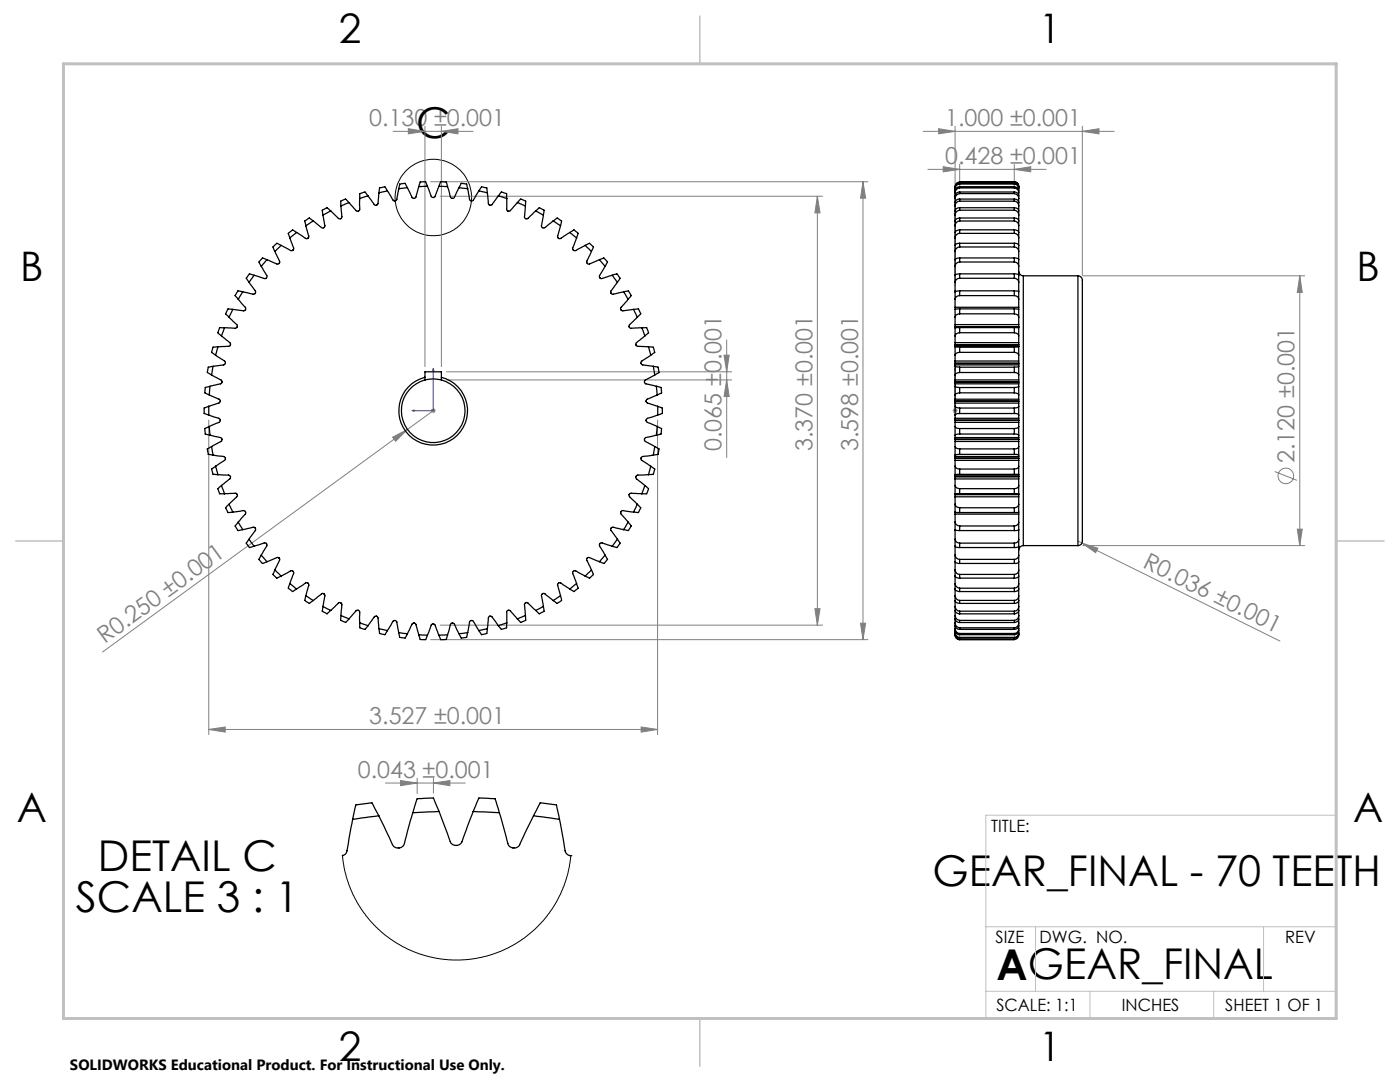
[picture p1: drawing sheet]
<svg xmlns="http://www.w3.org/2000/svg" width="279mm" height="216mm" viewBox="0 0 279 216" stroke-linecap="round" stroke-linejoin="round" font-family="sans-serif">
<g fill="none" stroke="#808080" stroke-width=".2">
<path d="M78.5 26.2h15.9M81.5 25.7l3.3 .5-3.3 .5zM84.8 25.2v48M85.9 36.3h87.3M87.8 39.2h76.3M88.1 26.2l3.3-.5v1zM88.1 25.2v48M163.1 39.2v85.5M163.1 39.2l.6 3.3h-1.1zM172.2 36.3v91.3M172.2 36.3l.6 3.2h-1.1zM184.3 26.2h38.1"/>
<path d="M185.2 33.8h23.6M187.3 25.7l3.3 .5-3.3 .5zM188.2 33.3l3.3 .5-3.3 .5zM190.6 25.2v31.8M191.5 32.8v4.5M202.4 33.8l3.3-.5v1zM202.4 32.8v4.5M216 26.2l3.3-.5v1zM216 25.2v29.8M216.1 55h44.3M259.4 55v53.9M259.4 55l.5 3.3h-1z"/>
<path d="M89.1 75.8h56.9M89.1 74.2h56.9M144.5 70.9h1l-.5 3.3zM145 67.8v23.5M145 75.8l.5 3.3h-1zM41.7 83.8v62.8M78.4 87.2l2.9-1.5-2.3 2.4zM81.3 85.7l-60.8 44.4M85.9 82h1.1M86.1 81.6l.7 .7M86.5 82l-5.2 3.7M86.5 81.5v.9"/>
<path d="M86.8 81.6l-.7 .7M131.2 83.8v62.8M190.1 82h1M190.3 81.6l.7 .7M190.6 81.5v.9M191 81.6l-.7 .7M254.4 94.1l4.4 1.7M215.1 108l.8 .4M215.9 108.4l3.2 1-.4 .9zM215.9 108.4l39.5 19.5M216.1 108.9h44.3M258.9 105.6h1l-.5 3.3z"/>
<path d="M85.9 127.6h87.3M87.8 124.7h76.3M162.6 121.5h1.1l-.6 3.2zM171.7 124.4h1.1l-.6 3.2zM41.7 145.6l3.2-.5v1zM41.7 145.6h89.5M76.9 156.2h16M79.9 155.8l3.4 .4-3.4 .6zM83.3 155.3v3.1M86.5 156.2l3.3-.4v1zM86.5 155.3v2.9M128 145.1l3.2 .5-3.2 .5z"/>
<circle cx="256.6" cy="95" r="1.56"/>
</g>
<circle cx="86.5" cy="39.4" r="7.6" fill="none" stroke="#000" stroke-width=".2"/>
<path d="M86.5 73.5l.1 .4h-.2zM86.5 73.5v8.5h-4.3M190.6 73.5v.4v-.4M190.6 73.5v8.5M82.2 82l.5-.2v.3zM190.6 81.8v.3zM190.6 82h.1" fill="none" stroke="#00f" stroke-width=".2"/>
<path d="M266.7 153.3v49.9h-240M266.7 162.7h-70v40.5M196.7 184.9h70M196.7 197.8h70M206.7 184.9v12.9M217.5 197.8v5.4M242.2 197.8v5.4M252.2 184.9v12.9" fill="none" stroke="#c0c0c0" stroke-width=".2"/>
<path d="M139.7 3.2v9.5M3.1 107.9h9.6M266.7 107.9h9.5M139.7 203.2v9.6" fill="none" stroke="#c0c0c0" stroke-width=".3"/>
<path d="M12.7 12.7h254v190.5h-254z" fill="none" stroke="#c0c0c0" stroke-width=".6"/>
<g fill="#00f">
<path d="M190.6 81.8v.3zM190.6 73.5v.4z"/>
<path d="M82.2 82l.5 .1v-.3zM86.5 73.5l-.1 .4h.2z"/>
</g>
<g fill="#808080">
<path d="M78.4 87.2l2.9-1.5-2.3 2.4z"/>
<path d="M215.9 108.4l3.2 1-.4 .9z"/>
<path d="M128 145.1l3.2 .5-3.2 .5zM41.7 145.6l3.2-.5v1zM86.5 156.2l3.3-.4v1zM79.9 155.8l3.4 .4-3.4 .6z"/>
<path d="M188.2 33.3l3.3 .5-3.3 .5zM202.4 33.8l3.3-.5v1z"/>
<path d="M88.1 26.2l3.3-.5v1zM81.5 25.7l3.3 .5-3.3 .5z"/>
<path d="M145 75.8l.5 3.3h-1zM144.5 70.9h1l-.5 3.3z"/>
<path d="M259.4 55l.5 3.3h-1zM258.9 105.6h1l-.5 3.3zM172.2 36.3l.6 3.2h-1.1zM171.7 124.4h1.1l-.6 3.2zM163.1 39.2l.6 3.3h-1.1zM162.6 121.5h1.1l-.6 3.2z"/>
<path d="M187.3 25.7l3.3 .5-3.3 .5zM216 26.2l3.3-.5v1z"/>
</g>
<g fill="none" stroke="#000" stroke-width=".25">
<path d="M71.8 39.6v2.1a.43 .43 0 0 1-.3 .4 .43 .43 0 0 1-.5-.1l-1.4-1.6M73.4 39.1l-.3-.5a.57 .57 0 0 0-.9-.1l-.4 .1v1M73.4 39.1l-1.6 .5M75.6 38.5l-.1 2.1a.44 .44 0 0 1-.4 .4 .44 .44 0 0 1-.4-.2l-1.3-1.7M77.3 38.1l-.3-.5a.66 .66 0 0 0-1-.2l-.3 .1-.1 1M77.3 38.1l-1.7 .4M79.6 37.7l-.3 1.6a.62 .62 0 0 1-.3 .7l-.3 .1-.2-.1-1.2-1.9M81.3 37.5l-.3-.6a.54 .54 0 0 0-.8-.2h-.4l-.2 1M81.3 37.5l-1.7 .2M83.6 37.3l-.6 2a.43 .43 0 0 1-.4 .3 .43 .43 0 0 1-.4-.2l-.9-1.9M85.3 37.2l-.2-.5a.61 .61 0 0 0-1-.4h-.2l-.3 1M85.3 37.2l-1.7 .1"/>
<path d="M85.3 37.2l.7 2a.46 .46 0 0 0 .9 0l.7-2M87.6 37.2l1.7 .1M87.6 37.2l.1-.4a.66 .66 0 0 1 1.1-.5h.2l.3 1M89.3 37.3l.6 2a.46 .46 0 0 0 .8 .1l.9-1.9M91.6 37.5l.2-.4a.65 .65 0 0 1 1.1-.4h.2l.2 1M91.6 37.5l1.7 .2M93.3 37.7l.3 1.6a.62 .62 0 0 0 .3 .7l.3 .1 .2-.1 1.2-1.9M95.6 38.1l.2-.4a.67 .67 0 0 1 1.1-.3l.3 .1 .1 1M95.6 38.1l1.7 .4M97.3 38.5l.2 2.1a.44 .44 0 0 0 .7 .2l1.2-1.7M99.4 39.1l.3-.3a.67 .67 0 0 1 1.1-.2h.3v1M99.4 39.1l1.7 .5"/>
<path d="M101.1 39.6v1.6a.69 .69 0 0 0 .2 .9h.5l1.5-1.7M190.6 39.6v.8M190.6 39.1v.5M190.6 38.5v.6M190.6 38.1v.4M190.6 37.7v.4M190.6 37.2v.1M190.6 37.3v.1M191.5 39.7v.4M191.5 39.7a.79 .79 0 0 0-.9 .7M191.5 38.6a1.01 1.01 0 0 0-.9 1M191.5 38.3v.3"/>
<path d="M191.5 38.3a.84 .84 0 0 0-.9 .8M191.5 37.5a1.01 1.01 0 0 0-.9 1M191.5 37.3v.2M191.5 37.3a.91 .91 0 0 0-.9 .8M191.5 36.7a.94 .94 0 0 0-.9 1M191.5 36.6v.1M191.5 36.6a.99 .99 0 0 0-.9 1.1M191.5 39.7h10.9M191.5 38.6h10.9M191.5 38.3h10.9M191.5 37.5h10.9M191.5 37.3h10.9"/>
<path d="M191.5 36.7h10.9M191.5 36.6h10.9M191.5 36.3h10.9M202.4 39.7v.4M202.4 39.7a.76 .76 0 0 1 .9 .7M202.4 38.6l.1 .1a.91 .91 0 0 1 .8 .9M202.4 38.3v.3M202.4 38.3a.82 .82 0 0 1 .9 .8M202.4 37.5h.1a.92 .92 0 0 1 .8 1M202.4 37.3v.2M202.4 37.3a.88 .88 0 0 1 .9 .8M202.4 36.7a.91 .91 0 0 1 .9 1"/>
<path d="M202.4 36.6v.1M202.4 36.6a.99 .99 0 0 1 .9 1.1M202.4 36.3h-10.9a.94 .94 0 0 0-.9 1M202.4 36.3h.1a.91 .91 0 0 1 .8 1M202.4 36.3h.1M202.4 36.3a.88 .88 0 0 1 .9 1M203.3 39.6v.8M203.3 39.1v.5M203.3 38.5v.6M203.3 38.1v.4M203.3 37.7v.4M203.3 37.3v.1"/>
<path d="M47.6 59.7l1.4 1.6a.44 .44 0 0 1 0 .5 .44 .44 0 0 1-.4 .2l-2.1-.3M48.4 58.2l-.5-.1a.69 .69 0 0 0-.8 .6l-.2 .3 .7 .7M48.4 58.2l-.8 1.5M49.7 56.3l1.2 1.7a.44 .44 0 0 1 0 .5 .44 .44 0 0 1-.4 .2l-2.1-.5M50.7 54.9l-.5-.1a.62 .62 0 0 0-.9 .5l-.2 .2 .6 .8M50.7 54.9l-1 1.4M52.1 53.1l1.1 1.9a.42 .42 0 0 1 0 .4 .42 .42 0 0 1-.5 .2l-2-.7M53.3 51.8l-.5-.2a.64 .64 0 0 0-.9 .5l-.2 .2 .4 .8M53.3 51.8l-1.2 1.3M54.9 50.2l.9 1.9a.43 .43 0 0 1-.1 .5 .43 .43 0 0 1-.5 .1l-1.9-.9M56.1 49l-.5-.3a.68 .68 0 0 0-1 .4l-.1 .2 .4 .9M56.1 49l-1.2 1.2"/>
<path d="M57.9 47.5l.5 1.5a.7 .7 0 0 1 .2 .8l-.6 .2-1.9-1M59.2 46.4l-.5-.3a.59 .59 0 0 0-.8 .2l-.4 .3 .4 .9M59.2 46.4l-1.3 1.1M61 45l.6 2.1a.45 .45 0 0 1-.2 .4 .45 .45 0 0 1-.4 .1l-1.8-1.2M62.5 44.1l-.4-.4a.56 .56 0 0 0-1 .2l-.3 .2 .2 .9M62.5 44.1l-1.5 .9M64.5 42.9l.3 2.1a.42 .42 0 0 1-.2 .4 .42 .42 0 0 1-.4 0l-1.7-1.3M66 42.1l-.2-.2a.72 .72 0 0 0-1.2-.1l-.3 .1 .2 1M66 42.1l-1.5 .8M68.1 41.1l.1 2.1a.42 .42 0 0 1-.2 .4 .42 .42 0 0 1-.5 0l-1.5-1.5M69.6 40.4l-.3-.4a.61 .61 0 0 0-1.1 0l-.2 .1 .1 1M69.6 40.4l-1.5 .7"/>
<path d="M103.3 40.4l.2-.3a.66 .66 0 0 1 1.2-.1l.2 .1-.1 1M103.3 40.4l1.5 .7M104.8 41.1l-.1 2.1a.42 .42 0 0 0 .2 .4 .42 .42 0 0 0 .5 0l1.5-1.5M106.9 42.1l.3-.3a.69 .69 0 0 1 1.2 0l.2 .1-.2 1M106.9 42.1l1.5 .8M108.4 42.9l-.3 2.1a.46 .46 0 0 0 .7 .4l1.6-1.3M110.4 44.1l.3-.2a.65 .65 0 0 1 1.2 .1l.2 .1-.2 .9M110.4 44.1l1.5 .9M111.9 45l-.6 2.1a.41 .41 0 0 0 .1 .5 .41 .41 0 0 0 .5 0l1.8-1.2M113.7 46.4l.8-.5 .4 .2a.61 .61 0 0 1 .4 .5 .61 .61 0 0 1-.2 .6v.3M113.7 46.4l1.4 1.1M115.1 47.5l-.8 2a.44 .44 0 0 0 .1 .4 .44 .44 0 0 0 .5 .1l1.9-1"/>
<path d="M116.8 49l.3-.2a.71 .71 0 0 1 1.2 .3l.1 .2-.4 .9M116.8 49l1.2 1.2M118 50.2l-.9 1.9a.42 .42 0 0 0 .1 .5 .42 .42 0 0 0 .5 .1l1.9-.9M119.6 51.8l.4-.1a.7 .7 0 0 1 1.1 .4l.1 .2-.4 .8M119.6 51.8l1.2 1.3M120.8 53.1l-1.1 1.9a.42 .42 0 0 0 0 .4 .42 .42 0 0 0 .5 .2l2-.7M122.2 54.9l.4-.1a.71 .71 0 0 1 1 .5l.2 .2-.6 .8M122.2 54.9l1 1.4M123.2 56.3l-1.2 1.7a.43 .43 0 0 0-.1 .5 .43 .43 0 0 0 .5 .2l2.1-.5M124.5 58.2l.3-.1a.71 .71 0 0 1 1 .6l.2 .3-.7 .7M124.5 58.2l.8 1.5M125.3 59.7l-1.3 1.6a.43 .43 0 0 0-.1 .5 .43 .43 0 0 0 .4 .2l2.1-.3"/>
<path d="M190.6 59.7v1.6M190.6 58.2v1.5M190.6 56.3v1.9M190.6 53.1v1.9M190.6 51.8v1.3M190.6 50.2v1.6M190.6 49v1.2M190.6 47.5v1.5M190.6 46.4v1.1M190.6 45v1.4M190.6 44.1v.9M190.6 42.9v1.2"/>
<path d="M190.6 42.1v.8M190.6 40.4v.7M190.6 41.1v1M191.5 59a.88 .88 0 0 0-.9 .7M191.5 58v1M191.5 58l-.9 .2M191.5 55.5a.87 .87 0 0 0-.9 .8M191.5 54.6v.9M191.5 54.6l-.6 .1a.96 .96 0 0 0-.3 1.1v.5M191.5 52.3a.94 .94 0 0 0-.9 .8M191.5 51.5v.8M191.5 51.5l-.6 .1-.3 .2"/>
<path d="M191.5 49.3a.94 .94 0 0 0-.9 .9M191.5 48.5v.8M191.5 48.5l-.6 .1-.3 .4M191.5 46.6a.94 .94 0 0 0-.9 .9M191.5 45.9v.7M191.5 45.9l-.6 .1-.3 .4M191.5 44.1a.94 .94 0 0 0-.9 .9M191.5 43.5v.6M191.5 43.5a.83 .83 0 0 0-.9 .6M191.5 41.9a1.01 1.01 0 0 0-.9 1M191.5 41.5v.4M191.5 41.5a.81 .81 0 0 0-.9 .6"/>
<path d="M191.5 40.1a.94 .94 0 0 0-.9 1M191.5 59h10.9M191.5 58h10.9M191.5 55.5h10.9M191.5 54.6h10.9M191.5 52.3h10.9M191.5 51.5h10.9M191.5 49.3h10.9M191.5 48.5h10.9M191.5 46.6h10.9M191.5 45.9h10.9M191.5 44.1h10.9"/>
<path d="M191.5 43.5h10.9M191.5 41.9h10.9M191.5 41.5h10.9M191.5 40.1h10.9M202.4 59h.1a.78 .78 0 0 1 .8 .7M202.4 58v1M202.4 58l.8 .1 .1 .1M202.4 55.5h.1a.85 .85 0 0 1 .8 .8M202.4 54.6v.9M202.4 54.6a.63 .63 0 0 1 .8 .1 .63 .63 0 0 1 .1 .8v.8M202.4 52.3h.1a.84 .84 0 0 1 .8 .8M202.4 51.5v.8"/>
<path d="M202.4 51.5l.8 .1 .1 .2M202.4 49.3h.1a.91 .91 0 0 1 .8 .9M202.4 48.5v.8M202.4 48.5l.6 .1 .3 .4M202.4 46.6h.1a.85 .85 0 0 1 .8 .9M202.4 45.9v.7M202.4 45.9h.3a.55 .55 0 0 1 .6 .5M202.4 44.1h.1a.91 .91 0 0 1 .8 .9M202.4 43.5v.6M202.4 43.5h.3a.6 .6 0 0 1 .6 .6M202.4 41.9h.1a.92 .92 0 0 1 .8 1M202.4 41.5v.4"/>
<path d="M202.4 41.5a.77 .77 0 0 1 .9 .6M202.4 40.1a.91 .91 0 0 1 .9 1M203.3 54.1a.97 .97 0 0 0 .9 .9M203.3 58.2v1.5M203.3 59.7v1.6M203.3 56.3v1.9M203.3 51.8v1.3M203.3 53.1v1.9M203.3 50.2v1.6M203.3 49v1.2M203.3 46.4v1.1M203.3 47.5v1.5"/>
<path d="M203.3 45v1.4M203.3 44.1v.9M203.3 42.1v.8M203.3 42.9v1.2M203.3 40.4v.7M203.3 41.1v1M204.2 55v53.9M204.2 55h10.9M215.1 55a1.07 1.07 0 0 1 .9 1.6v50.3a2.06 2.06 0 0 1-.4 1.8l-.5 .2M215.1 55v53.9M41.8 78.8l1.9 .9a.42 .42 0 0 1 .3 .4 .42 .42 0 0 1-.3 .3l-2 .7M41.9 77.1l-.5 .1a.65 .65 0 0 0-.5 .9v.3l.9 .4"/>
<path d="M41.9 77.1l-.1 1.7M42.2 74.8l1.9 1a.42 .42 0 0 1 .2 .4 .42 .42 0 0 1-.3 .4l-2.1 .5M42.5 73.1l-.5 .1a.62 .62 0 0 0-.6 .8v.3l.8 .5M42.5 73.1l-.3 1.7M43 70.9l1.1 .7a1.03 1.03 0 0 1 .9 .7v.2l-.3 .3-2.2 .3M43.5 69.2l-.6 .1a.53 .53 0 0 0-.6 .6l-.1 .4 .8 .6M43.5 69.2l-.5 1.7M44.2 67l1.7 1.4a.41 .41 0 0 1 .1 .4 .41 .41 0 0 1-.4 .3l-2.1 .1M44.8 65.4h-.6a.52 .52 0 0 0-.6 .6l-.1 .4 .7 .6M44.8 65.4l-.6 1.6M45.7 63.3l1.5 1.5a.43 .43 0 0 1 .1 .4 .43 .43 0 0 1-.3 .3l-2.2-.1M46.5 61.7h-.6a.55 .55 0 0 0-.7 .5l-.2 .4 .7 .7"/>
<path d="M46.5 61.7l-.8 1.6M84.8 75.8a6.4 6.4 0 0 0-3.6 9.8 6.4 6.4 0 0 0 10.5 0 6.4 6.4 0 0 0-3.6-9.8M84.8 75.3a6.9 6.9 0 0 0-4 10.5 6.9 6.9 0 0 0 11.3 0 6.9 6.9 0 0 0-4-10.5M84.8 75.3v.5M84.8 75.8a6.5 6.5 0 0 1 3.3 0M84.8 75.3v-1.1h3.3v1.1M88.1 75.3v.5M126.4 61.7h.7a.52 .52 0 0 1 .6 .5l.2 .4-.7 .7M126.4 61.7l.8 1.6M127.2 63.3l-1.5 1.5a.43 .43 0 0 0-.1 .5 .43 .43 0 0 0 .4 .2l2.1-.1M128.1 65.4h.4a.67 .67 0 0 1 .9 .7v.3l-.7 .6M128.1 65.4l.6 1.6"/>
<path d="M128.7 67l-1.7 1.4a.44 .44 0 0 0 .3 .7l2.1 .1M129.4 69.2h.4a.68 .68 0 0 1 .8 .9l.1 .2-.8 .6M129.4 69.2l.5 1.7M129.9 70.9l-1.3 .9a.65 .65 0 0 0-.7 .6l.3 .4 2.2 .3M130.4 73.1l.4 .1a.57 .57 0 0 1 .5 .1 .57 .57 0 0 1 .1 .6l.1 .4-.8 .5M130.4 73.1l.3 1.7M130.7 74.8l-1.9 1a.45 .45 0 0 0 .1 .8l2.1 .5M131 77.1l.4 .1a.72 .72 0 0 1 .6 .9v.3l-.8 .4M131 77.1l.2 1.7M131.2 78.8l-2 .9a.42 .42 0 0 0-.3 .4 .42 .42 0 0 0 .3 .3l2 .7M190.6 78.8v.9M190.6 77.1v1.7"/>
<path d="M190.6 77.1l.9 .2M190.6 76.6v.5M190.6 74.8v1M190.6 73.1v1.7M190.6 73.1l.9 .2M190.6 72.8v.3M190.6 70.9v1.1M190.6 69.2l.9 .1M190.6 69.2v1.7M190.6 69.1v.1M190.6 67v1.4M190.6 65.4v1.6"/>
<path d="M190.6 79.7v.3M190.6 76.3v.3M190.6 75.8v.4M190.6 76.2v.1M190.6 72.5v.3M190.6 72v.5M190.6 63.3v1.5M190.6 72.5h.1M190.6 61.7v1.6M190.6 68.8v.3M190.6 68.4v.4M190.6 68.8h.1"/>
<path d="M190.6 65.3v.1M190.6 64.8v.4M190.6 65.2v.1M190.6 61.3v.4M190.6 79.7h12.7M190.6 76.6h12.7M190.6 75.8h12.7M190.6 72.8h12.7M190.6 72h12.7M190.6 69.1h12.7M190.6 68.4h12.7M190.6 76.3h12.7"/>
<path d="M190.6 76.2h12.7M190.6 72.5h12.7M190.6 64.8h12.7M190.6 68.8h12.7M190.6 61.3h12.7M190.6 65.3h12.7M190.6 65.2h12.7M191.5 78.4l-.7 .2-.2 .2M191.5 77.3v1.1M191.5 74.3l-.7 .2-.2 .3M191.5 73.3v1M191.5 70.3l-.5 .1-.4 .5"/>
<path d="M191.5 69.3v1M191.5 66.4l-.7 .3-.2 .3M191.5 65.4v1M191.5 65.4h-.9M191.5 62.6l-.3 .1a.73 .73 0 0 0-.6 .6M191.5 61.6v1M191.5 61.6l-.9 .1M191.5 78.4h10.9M191.5 77.3h10.9M191.5 74.3h10.9M191.5 73.3h10.9M191.5 70.3h10.9"/>
<path d="M191.5 69.3h10.9M191.5 66.4h10.9M191.5 65.4h10.9M191.5 62.6h10.9M191.5 61.6h10.9M202.4 78.4l.7 .1 .2 .3M202.4 77.3v1.1M202.4 74.3h.1a.72 .72 0 0 1 .8 .5M202.4 73.3v1M202.4 70.3h.1a.77 .77 0 0 1 .8 .6M202.4 69.3v1M202.4 66.4h.1a.82 .82 0 0 1 .8 .6"/>
<path d="M202.4 65.4v1M202.4 65.4h.9M202.4 62.6h.1a.79 .79 0 0 1 .8 .7M202.4 61.6v1M202.4 61.6l.9 .1M203.3 78.8v.9M203.3 77.1v1.7M203.3 77.1l-.9 .2M203.3 76.6v.5M203.3 74.8v1M203.3 73.1v1.7M203.3 73.1l-.9 .2"/>
<path d="M203.3 72.8v.3M203.3 69.2l-.9 .1M203.3 69.2v1.7M203.3 70.9v1.1M203.3 69.1v.1M203.3 65.4v1.6M203.3 67v1.4M203.3 79.7v.3M203.3 76.3v.3M203.3 75.8v.4M203.3 76.2v.1M203.3 72.5v.3"/>
<path d="M203.3 72v.5M203.3 63.3v1.5M203.3 61.7v1.6M203.3 72.5h.1M203.3 68.8v.3M203.3 68.4v.4M203.3 68.8h.1M203.3 65.3v.1M203.3 64.8v.4M203.3 65.2v.1M203.3 61.3v.4M41.7 81.1l-.6 .2a.64 .64 0 0 0-.4 .9v.3l1 .3"/>
<path d="M41.7 81.1v1.7M41.7 82.8l2 .7a.44 .44 0 0 1 .3 .4 .44 .44 0 0 1-.3 .4l-1.9 .8M41.8 85.1l-.6 .2a.63 .63 0 0 0-.2 1v.3l.9 .3M41.8 85.1l.1 1.8M41.9 86.9l2.1 .4a.45 .45 0 0 1 .1 .8l-1.9 1M42.2 89.1l-.5 .3a.51 .51 0 0 0-.2 .8l.1 .5 .9 .1M42.2 89.1l.3 1.7M42.5 90.8l2.1 .3a.43 .43 0 0 1 .4 .3 .43 .43 0 0 1-.2 .5l-1.8 1.1M43 93l-.4 .3a.63 .63 0 0 0-.2 1.1l.1 .3h1M43 93l.5 1.7M43.5 94.7l2.1 .1a.44 .44 0 0 1 .4 .3 .44 .44 0 0 1-.1 .5l-1.7 1.3M44.2 96.9l-.4 .3a.55 .55 0 0 0-.1 .9l.2 .4h.9"/>
<path d="M44.2 96.9l.6 1.6M44.8 98.5l2.2-.1a.42 .42 0 0 1 .3 .3 .42 .42 0 0 1-.1 .4l-1.5 1.5M128.1 98.5l-2.1-.1a.42 .42 0 0 0-.4 .3 .42 .42 0 0 0 .1 .4l1.5 1.5M128.7 96.9l.3 .2a.7 .7 0 0 1 .2 1.2l-.2 .2h-.9M128.7 96.9l-.6 1.6M129.4 94.7l-2.1 .1a.47 .47 0 0 0-.3 .8l1.7 1.3M129.9 93l.3 .3a.66 .66 0 0 1 .3 1.1l-.1 .3h-1M129.9 93l-.5 1.7M130.4 90.8l-2.1 .3a.43 .43 0 0 0-.4 .3 .43 .43 0 0 0 .2 .5l1.8 1.1M130.7 89.1l.3 .2a.59 .59 0 0 1 .4 .9l-.1 .5-.9 .1M130.7 89.1l-.3 1.7M131 86.9l-2.1 .4a.45 .45 0 0 0-.1 .8l1.9 1"/>
<path d="M131.2 85.1l.3 .2a.62 .62 0 0 1 .5 .9l-.1 .4-.9 .3M131.2 85.1l-.2 1.8M131.2 81.1l.7 .2a.64 .64 0 0 1 .3 .9v.3l-1 .3M131.2 81.1v1.7M131.2 82.8l-2 .7a.44 .44 0 0 0-.3 .4 .44 .44 0 0 0 .3 .4l2 .8M190.6 81.1l.3 .2 .6 .1M190.6 80.4v.7M190.6 81.1v1.7M190.6 82.8v.7M190.6 85.1v1.8M190.6 85.1l.3 .3 .6 .1M190.6 84.3v.8"/>
<path d="M190.6 86.9v.4M190.6 89.1v1.7M190.6 89.1l.3 .3 .6 .2M190.6 88.1v1M190.6 90.8v.3M190.6 93v.1a.9 .9 0 0 0 .9 .5M190.6 93v1.7M190.6 91.9v1.1M190.6 94.7v.1M190.6 98.5h.9M190.6 96.9a.84 .84 0 0 0 .9 .6M190.6 96.9v1.6"/>
<path d="M190.6 95.6v1.3M190.6 83.5v.3M190.6 80.1v.3M190.6 83.9v.4M190.6 83.8v.1M190.6 80v.1M190.6 87.3v.3M190.6 87.7v.4M190.6 87.6v.1M190.6 91.1v.3M190.6 91.5v.4M190.6 99.1v1.5"/>
<path d="M190.6 91.4v.1M190.6 94.8v.3M190.6 95.1v.5M190.6 95.1h.1M190.6 98.5v.1M190.6 98.7v.4M190.6 98.6v.1M190.6 80.4h12.7M190.6 83.5h12.7M190.6 84.3h12.7M190.6 87.3h12.7M190.6 88.1h12.7"/>
<path d="M190.6 91.1h12.7M190.6 91.9h12.7M190.6 94.8h12.7M190.6 95.6h12.7M190.6 83.8h12.7M190.6 80.1h12.7M190.6 83.9h12.7M190.6 80h12.7M190.6 87.6h12.7M190.6 87.7h12.7M190.6 91.4h12.7M190.6 91.5h12.7"/>
<path d="M190.6 99.1h12.7M190.6 95.1h12.7M190.6 98.6h12.7M190.6 98.7h12.7M191.5 81.4v1.1M191.5 82.5h-.5l-.4 .3M191.5 85.5v1.1M191.5 86.6h-.5l-.4 .3M191.5 89.6v1.1M191.5 90.7l-.9 .1M191.5 93.6v1.1M191.5 94.7h-.9"/>
<path d="M191.5 97.5v1M191.5 81.4h10.9M191.5 82.5h10.9M191.5 85.5h10.9M191.5 86.6h10.9M191.5 89.6h10.9M191.5 90.7h10.9M191.5 93.6h10.9M191.5 94.7h10.9M191.5 97.5h10.9M191.5 98.5h10.9M202.4 82.5l.7 .1 .2 .2"/>
<path d="M202.4 81.4v1.1M202.4 86.6l.7 .1 .2 .2M202.4 85.5v1.1M202.4 90.7l.9 .1M202.4 89.6v1.1M202.4 94.7h.9M202.4 93.6v1.1M202.4 98.5h.9M202.4 97.5v1M203.3 80.4v.7M203.3 81.1l-.1 .2-.8 .1M203.3 82.8v.7"/>
<path d="M203.3 81.1v1.7M203.3 84.3v.8M203.3 85.1l-.3 .3-.6 .1M203.3 85.1v1.8M203.3 86.9v.4M203.3 88.1v1M203.3 89.1l-.1 .3-.8 .2M203.3 89.1v1.7M203.3 90.8v.3M203.3 93a.71 .71 0 0 1-.9 .6M203.3 91.9v1.1M203.3 93v1.7"/>
<path d="M203.3 94.7v.1M203.3 96.9a.74 .74 0 0 1-.9 .6M203.3 95.6v1.3M203.3 96.9v1.6M203.3 83.5v.3M203.3 80.1v.3M203.3 83.9v.4M203.3 83.8v.1M203.3 80v.1M203.3 87.3v.3M203.3 87.7v.4M203.3 87.6v.1"/>
<path d="M203.3 91.1v.3M203.3 91.5v.4M203.3 99.1v1.5M203.3 91.4v.1M203.3 94.8v.3M203.3 95.1v.5M203.3 95.1h.1M203.3 98.5v.1M203.3 98.7v.4M203.3 98.6v.1M45.7 100.6l-.4 .4a.65 .65 0 0 0 .1 1l.1 .3 1-.1M45.7 100.6l.8 1.6"/>
<path d="M46.5 102.2l2.1-.3a.45 .45 0 0 1 .4 .2 .45 .45 0 0 1 0 .5l-1.4 1.6M47.6 104.2l-.4 .4a.58 .58 0 0 0 .1 1l.2 .3 .9-.2M47.6 104.2l.8 1.5M48.4 105.7l2.1-.5a.44 .44 0 0 1 .4 .2 .44 .44 0 0 1 0 .5l-1.2 1.7M49.7 107.6l-.3 .5a.53 .53 0 0 0 .1 .8l.3 .4 .9-.3M49.7 107.6l1 1.4M50.7 109l2-.7a.44 .44 0 0 1 .5 .6l-1.1 1.9M52.1 110.8l-.2 .5a.57 .57 0 0 0 .2 .8l.4 .3 .8-.3M52.1 110.8l1.2 1.3M53.3 112.1l1.9-.8a.4 .4 0 0 1 .5 .1 .4 .4 0 0 1 .1 .4l-.9 1.9M54.9 113.7l-.3 .6a.61 .61 0 0 0 .5 .9l.1 .2 .9-.5M54.9 113.7l1.2 1.2"/>
<path d="M56.1 114.9l1.9-1a.46 .46 0 0 1 .6 .5l-.7 2.1M57.9 116.5l-.3 .5a.66 .66 0 0 0 .6 .9l.2 .1 .8-.5M57.9 116.5l1.3 1M59.2 117.5l1.8-1.2a.47 .47 0 0 1 .6 .5l-.6 2.1M61 118.9l-.1 .5a.62 .62 0 0 0 .6 .9l.2 .1 .8-.6M61 118.9l1.5 .9M62.5 119.8l1.7-1.3a.42 .42 0 0 1 .4 0 .42 .42 0 0 1 .2 .4l-.3 2.1M110.4 119.8l-1.3-.9a.66 .66 0 0 0-.7-.5l-.3 .2v.3l.3 2.1M111.9 118.9l.1 .3a.71 .71 0 0 1-.6 1.1l-.2 .1-.8-.6M111.9 118.9l-1.5 .9M113.7 117.5l-1.8-1.2a.44 .44 0 0 0-.6 .5l.6 2.1M115.1 116.5l.1 .3a.65 .65 0 0 1-.4 1.1l-.3 .1-.8-.5"/>
<path d="M115.1 116.5l-1.4 1M116.8 114.9l-1.9-1a.44 .44 0 0 0-.5 .1 .44 .44 0 0 0-.1 .4l.8 2.1M118 113.7l.2 .4a.61 .61 0 0 1-.3 1l-.3 .3-.8-.5M118 113.7l-1.2 1.2M119.6 112.1l-1.9-.8a.4 .4 0 0 0-.5 .1 .4 .4 0 0 0-.1 .4l.9 1.9M120.8 110.8l.2 .3a.7 .7 0 0 1-.3 1.2l-.2 .1-.9-.3M120.8 110.8l-1.2 1.3M122.2 109l-2-.7a.44 .44 0 0 0-.5 .6l1.1 1.9M123.2 107.6l.2 .3a.6 .6 0 0 1 0 1l-.3 .4-.9-.3M123.2 107.6l-1 1.4M124.5 105.7l-2.1-.5a.43 .43 0 0 0-.5 .2 .43 .43 0 0 0 .1 .5l1.2 1.7M125.3 104.2l.3 .3a.66 .66 0 0 1 0 1.1l-.2 .3-.9-.2"/>
<path d="M125.3 104.2l-.8 1.5M126.4 102.2l-2.1-.3a.45 .45 0 0 0-.3 .7l1.3 1.6M127.2 100.6l.3 .3a.66 .66 0 0 1 0 1.1l-.1 .3-1-.1M127.2 100.6l-.8 1.6M190.6 102.2l.9 .1M190.6 100.6a.88 .88 0 0 0 .9 .7M190.6 100.6v1.6M190.6 104.2a.96 .96 0 0 0 .9 .8M190.6 102.6v1.6M190.6 105.7l.9 .2M190.6 104.2v1.5M190.6 102.2v.4"/>
<path d="M190.6 107.6a.86 .86 0 0 0 .9 .8M190.6 105.7v1.9M190.6 107.6v1.5l.9 .2M190.6 112.1l.2 .2 .7 .1M190.6 110.8a.92 .92 0 0 0 .9 .8M190.6 110.8v1.3M190.6 108.9v1.9M190.6 114.9l.4 .4 .5 .1M190.6 113.7v.1a.91 .91 0 0 0 .9 .8M190.6 113.7v1.2M190.6 112.1v1.6M190.6 116.5a.97 .97 0 0 0 .9 .9"/>
<path d="M190.6 114.9v1.6M190.6 117.5l.2 .3 .7 .2M190.6 116.5v1M190.6 118.9a.97 .97 0 0 0 .9 .9M190.6 117.5v1.4M190.6 119.8l.4 .5 .5 .1M190.6 118.9v.9M190.6 119.8v1.2M190.6 102.6h12.7M191.5 101.3v1M191.5 105v.9M191.5 108.4v.9"/>
<path d="M191.5 111.6v.8M191.5 114.6v.8M191.5 117.4v.6M191.5 119.8v.6M191.5 101.3h10.9M191.5 102.3h10.9M191.5 105h10.9M191.5 105.9h10.9M191.5 108.4h10.9M191.5 109.3h10.9M191.5 111.6h10.9M191.5 112.4h10.9"/>
<path d="M191.5 114.6h10.9M191.5 115.4h10.9M191.5 117.4h10.9M191.5 118h10.9M191.5 119.8h10.9M202.4 101.3v1M202.4 105v.9M202.4 108.4v.9M202.4 111.6v.8M202.4 114.6v.8M202.4 117.4v.6M202.4 119.8v.6"/>
<path d="M203.3 100.6a.77 .77 0 0 1-.9 .7M203.3 102.2l-.9 .1M203.3 100.6v1.6M203.3 104.2a.77 .77 0 0 1-.9 .8M203.3 102.6v1.6M203.3 105.7l-.9 .2M203.3 104.2v1.5M203.3 102.2v.4M203.3 107.6a.77 .77 0 0 1-.9 .8M203.3 105.7v1.9M203.3 107.6v.9a.61 .61 0 0 1-.1 .7 .61 .61 0 0 1-.8 .1M203.3 110.8a.82 .82 0 0 1-.9 .8"/>
<path d="M203.3 108.9v1.9M203.3 112.1l-.2 .3h-.7M203.3 110.8v1.3M203.3 113.7a.82 .82 0 0 1-.9 .9M203.3 112.1v1.6M203.3 114.9v.1a.76 .76 0 0 1-.9 .4M203.3 113.7v1.2M203.3 116.5a.86 .86 0 0 1-.9 .9M203.3 114.9v1.6M203.3 117.5a.75 .75 0 0 1-.9 .5M203.3 116.5v1M203.3 118.9a.87 .87 0 0 1-.9 .9"/>
<path d="M203.3 117.5v1.4M203.3 119.8v.1a.81 .81 0 0 1-.9 .5M203.3 118.9v.9M203.3 119.8v1.2M204.2 108.9a.97 .97 0 0 0-.9 .9M204.2 108.9h10.9M64.5 121l-.1 .5a.53 .53 0 0 0 .5 .8l.4 .2 .7-.7M64.5 121l1.5 .8M66 121.8l1.5-1.5a.42 .42 0 0 1 .5 0 .42 .42 0 0 1 .2 .4l-.1 2.1M68.1 122.8l-.1 .6a.56 .56 0 0 0 .6 .6l.4 .2 .6-.7M68.1 122.8l1.5 .7M69.6 123.5l1.4-1.6a.43 .43 0 0 1 .5-.1 .43 .43 0 0 1 .3 .4v2.1"/>
<path d="M71.8 124.3v.5a.63 .63 0 0 0 .8 .7l.2 .1 .6-.8M71.8 124.3l1.6 .5M73.4 124.8l1.3-1.7a.45 .45 0 0 1 .4-.1 .45 .45 0 0 1 .4 .3l.1 2.1M75.6 125.4l.1 .6a.62 .62 0 0 0 .9 .6h.2l.5-.8M75.6 125.4l1.7 .4M77.3 125.8l1.1-1.8a.44 .44 0 0 1 .5-.2 .44 .44 0 0 1 .3 .3l.4 2.1M79.6 126.2l.1 .6a.54 .54 0 0 0 .7 .5h.5l.4-.8M79.6 126.2l1.7 .3M81.3 126.5l.9-1.9a.41 .41 0 0 1 .4-.3 .41 .41 0 0 1 .4 .3l.6 2.1M83.6 126.7l.1 .5a.62 .62 0 0 0 1 .4h.2l.4-.8M83.6 126.7l1.7 .1M85.3 126.8l.7-2.1a.46 .46 0 0 1 .9 0l.7 2.1"/>
<path d="M89.3 126.7l-.1 .4a.69 .69 0 0 1-1 .5h-.3l-.3-.8M89.3 126.7l-1.7 .1M91.6 126.5l-.9-1.9a.43 .43 0 0 0-.4-.3 .43 .43 0 0 0-.4 .3l-.6 2.1M93.3 126.2l-.1 .4a.65 .65 0 0 1-.9 .7h-.3l-.4-.8M93.3 126.2l-1.7 .3M95.6 125.8l-1.1-1.8a.44 .44 0 0 0-.5-.2 .44 .44 0 0 0-.3 .3l-.4 2.1M97.3 125.4l-.1 .4a.67 .67 0 0 1-.9 .8h-.2l-.5-.8M97.3 125.4l-1.7 .4M99.4 124.8l-1.2-1.7a.42 .42 0 0 0-.4-.1 .42 .42 0 0 0-.3 .3l-.2 2.1M101.1 124.3v.4a.66 .66 0 0 1-.8 .8l-.3 .1-.6-.8M101.1 124.3l-1.7 .5M103.3 123.5l-1.5-1.6a.43 .43 0 0 0-.4-.1 .43 .43 0 0 0-.3 .4v2.1"/>
<path d="M104.8 122.8l.1 .4a.67 .67 0 0 1-.7 .9l-.3 .1-.6-.7M104.8 122.8l-1.5 .7M106.9 121.8l-1.5-1.5a.45 .45 0 0 0-.7 .4l.1 2.1M108.4 121l.1 .4a.67 .67 0 0 1-.6 .9l-.3 .2-.7-.7M108.4 121l-1.5 .8M190.6 121.8a.81 .81 0 0 0 .9 .7M190.6 121a.97 .97 0 0 0 .9 1M190.6 121v.8M190.6 122.8v.1a.97 .97 0 0 0 .9 .9M190.6 121.8v1M190.6 123.5v.2a.95 .95 0 0 0 .9 .5M190.6 122.8v.7"/>
<path d="M190.6 124.3v.1a.97 .97 0 0 0 .9 .9M190.6 123.5v.8M190.6 124.8a.85 .85 0 0 0 .9 .8M190.6 124.3v.5M190.6 125.4v.1a.97 .97 0 0 0 .9 .9M190.6 124.8v.6M190.6 125.8a.89 .89 0 0 0 .9 .8M190.6 125.4v.4M190.6 126.2v.1a.97 .97 0 0 0 .9 .9M190.6 125.8v.4M190.6 126.5a.88 .88 0 0 0 .9 .8M190.6 126.2v.3"/>
<path d="M190.6 126.7a.97 .97 0 0 0 .9 .9M190.6 126.7v.1a.88 .88 0 0 0 .9 .8M190.6 126.5v.2M191.5 122v.5M191.5 123.8v.4M191.5 125.3v.3M191.5 126.4v.2M191.5 127.2v.1M191.5 127.6h.1M191.5 120.4h10.9M191.5 122h10.9M191.5 122.5h10.9"/>
<path d="M191.5 123.8h10.9M191.5 124.2h10.9M191.5 125.3h10.9M191.5 125.6h10.9M191.5 126.4h10.9M191.5 126.6h10.9M191.5 127.2h10.9M191.5 127.3h10.9M191.5 127.6h10.9M202.4 122v.5M202.4 123.8v.4M202.4 125.3v.3"/>
<path d="M202.4 126.4v.2M202.4 127.2v.1M202.4 127.6h-10.9M203.3 121a.91 .91 0 0 1-.9 1M203.3 121.8a.81 .81 0 0 1-.9 .7M203.3 121v.8M203.3 122.8a.92 .92 0 0 1-.9 1M203.3 121.8v1M203.3 123.5a.81 .81 0 0 1-.9 .7M203.3 122.8v.7M203.3 124.3a.92 .92 0 0 1-.9 1M203.3 123.5v.8"/>
<path d="M203.3 124.8a.79 .79 0 0 1-.9 .8M203.3 124.3v.5M203.3 125.4a.87 .87 0 0 1-.9 1M203.3 124.8v.6M203.3 125.8v.1a.85 .85 0 0 1-.9 .7M203.3 125.4v.4M203.3 126.2a.87 .87 0 0 1-.9 1M203.3 125.8v.4M203.3 126.5a.84 .84 0 0 1-.9 .8M203.3 126.2v.3M203.3 126.7a.86 .86 0 0 1-.9 .9M203.3 126.7v.1"/>
<path d="M203.3 126.5v.2M68.3 170.7h.1M70.4 163.5l-1.1 6.3a1.04 1.04 0 0 1-1 .9M75.6 162.8l-1.4-2.6-2.8 .3-.4 .1-.6 2.9M75.6 162.8l-5.2 .7M82.4 162.2l-1.7 6.1a1.32 1.32 0 0 1-1.1 .9 1.32 1.32 0 0 1-1.3-.7l-2.7-5.7M87.6 161.9l-1.1-2.7-1.6 .1-1.6 .1-.9 2.8M87.6 161.9l-5.2 .3M87.6 161.9l2.3 6a1.29 1.29 0 0 0 1.1 .8 1.29 1.29 0 0 0 1.2-.8l2.2-6M94.4 161.9l5.3 .3M94.4 161.9l1.1-2.7 1.7 .1 1.6 .1 .9 2.8M99.7 162.2l1.7 6.1a1.29 1.29 0 0 0 1.1 .9 1.29 1.29 0 0 0 1.2-.7l2.8-5.7"/>
<path d="M106.5 162.8l1.3-2.6 2.1 .2 1.2 .2 .6 2.9M106.5 162.8l5.2 .7M111.7 163.5l1.1 6.3a1.15 1.15 0 0 0 1.1 .9M113.9 170.7h.1"/>
</g>
<path d="M68.3 170.7l.3 2.2 .5 2 1.3 3.5 1.8 3.1 1.5 2 1.7 1.8 1.4 1.2 2.3 1.6 3.5 1.8 2.1 .7 2.4 .6 3.1 .4 2.5-.1 2.1-.2 2.5-.6 1.7-.5 3.7-1.8 2-1.3 2-1.6 1.6-1.7 1.4-1.7 1.1-1.7 1.1-2.1 1.4-3.8 .6-3.8" fill="none" stroke="#000" stroke-width=".2"/>
<g font-size="8.5">
<text x="83.1" y="27.6">C</text>
<text x="19.5" y="173.7">DETAIL C</text>
<text x="186.1" y="176.9">GEAR_FINAL - 70 TEETH</text>
<text x="15.1" y="181.9">SCALE 3 : 1</text>
<text x="198.9" y="195.5">AGEAR_FINAL</text>
</g>
<g font-size="8.1">
<text x="67.6" y="8.5">2</text>
<text x="207.3" y="8.5">1</text>
<text x="4" y="56.2">B</text>
<text x="270.7" y="56.2">B</text>
<text x="3.3" y="164.1">A</text>
<text x="270" y="164.1">A</text>
<text x="67.6" y="211.7">2</text>
<text x="207.3" y="211.7">1</text>
</g>
<g font-size="4.7" fill="#808080">
<text x="73.7" y="25.2">0.130 ±0.001</text>
<text x="188.6" y="25.2">1.000 ±0.001</text>
<text x="188.6" y="32.8">0.428 ±0.001</text>
<text x="144" y="90" transform="rotate(-90 144 90)">0.065 ±0.001</text>
<text x="162.1" y="90" transform="rotate(-90 162.1 90)">3.370 ±0.001</text>
<text x="171.2" y="90" transform="rotate(-90 171.2 90)">3.598 ±0.001</text>
<text x="258.3" y="92.4" transform="rotate(-90 258.3 92.4)">2.120 ±0.001</text>
<text x="227.9" y="113.1" transform="rotate(26 227.9 113.1)">R0.036 ±0.001</text>
<text x="20.9" y="128.5" transform="rotate(-36 20.9 128.5)">R0.250 ±0.001</text>
<text x="73.7" y="144.5">3.527 ±0.001</text>
<text x="71.4" y="155.2">0.043 ±0.001</text>
</g>
<g font-size="3.4">
<text x="197.8" y="166">TITLE:</text>
<text x="198.7" y="188.1">SIZE</text>
<text x="207.5" y="188.1">DWG. NO.</text>
<text x="256.5" y="188.2">REV</text>
<text x="198.8" y="201.7">SCALE: 1:1</text>
<text x="223.9" y="201.7">INCHES</text>
<text x="244.5" y="201.7">SHEET 1 OF 1</text>
</g>
<text font-size="3" x="14" y="213.5">SOLIDWORKS Educational Product. For Instructional Use Only.</text>
</svg>
